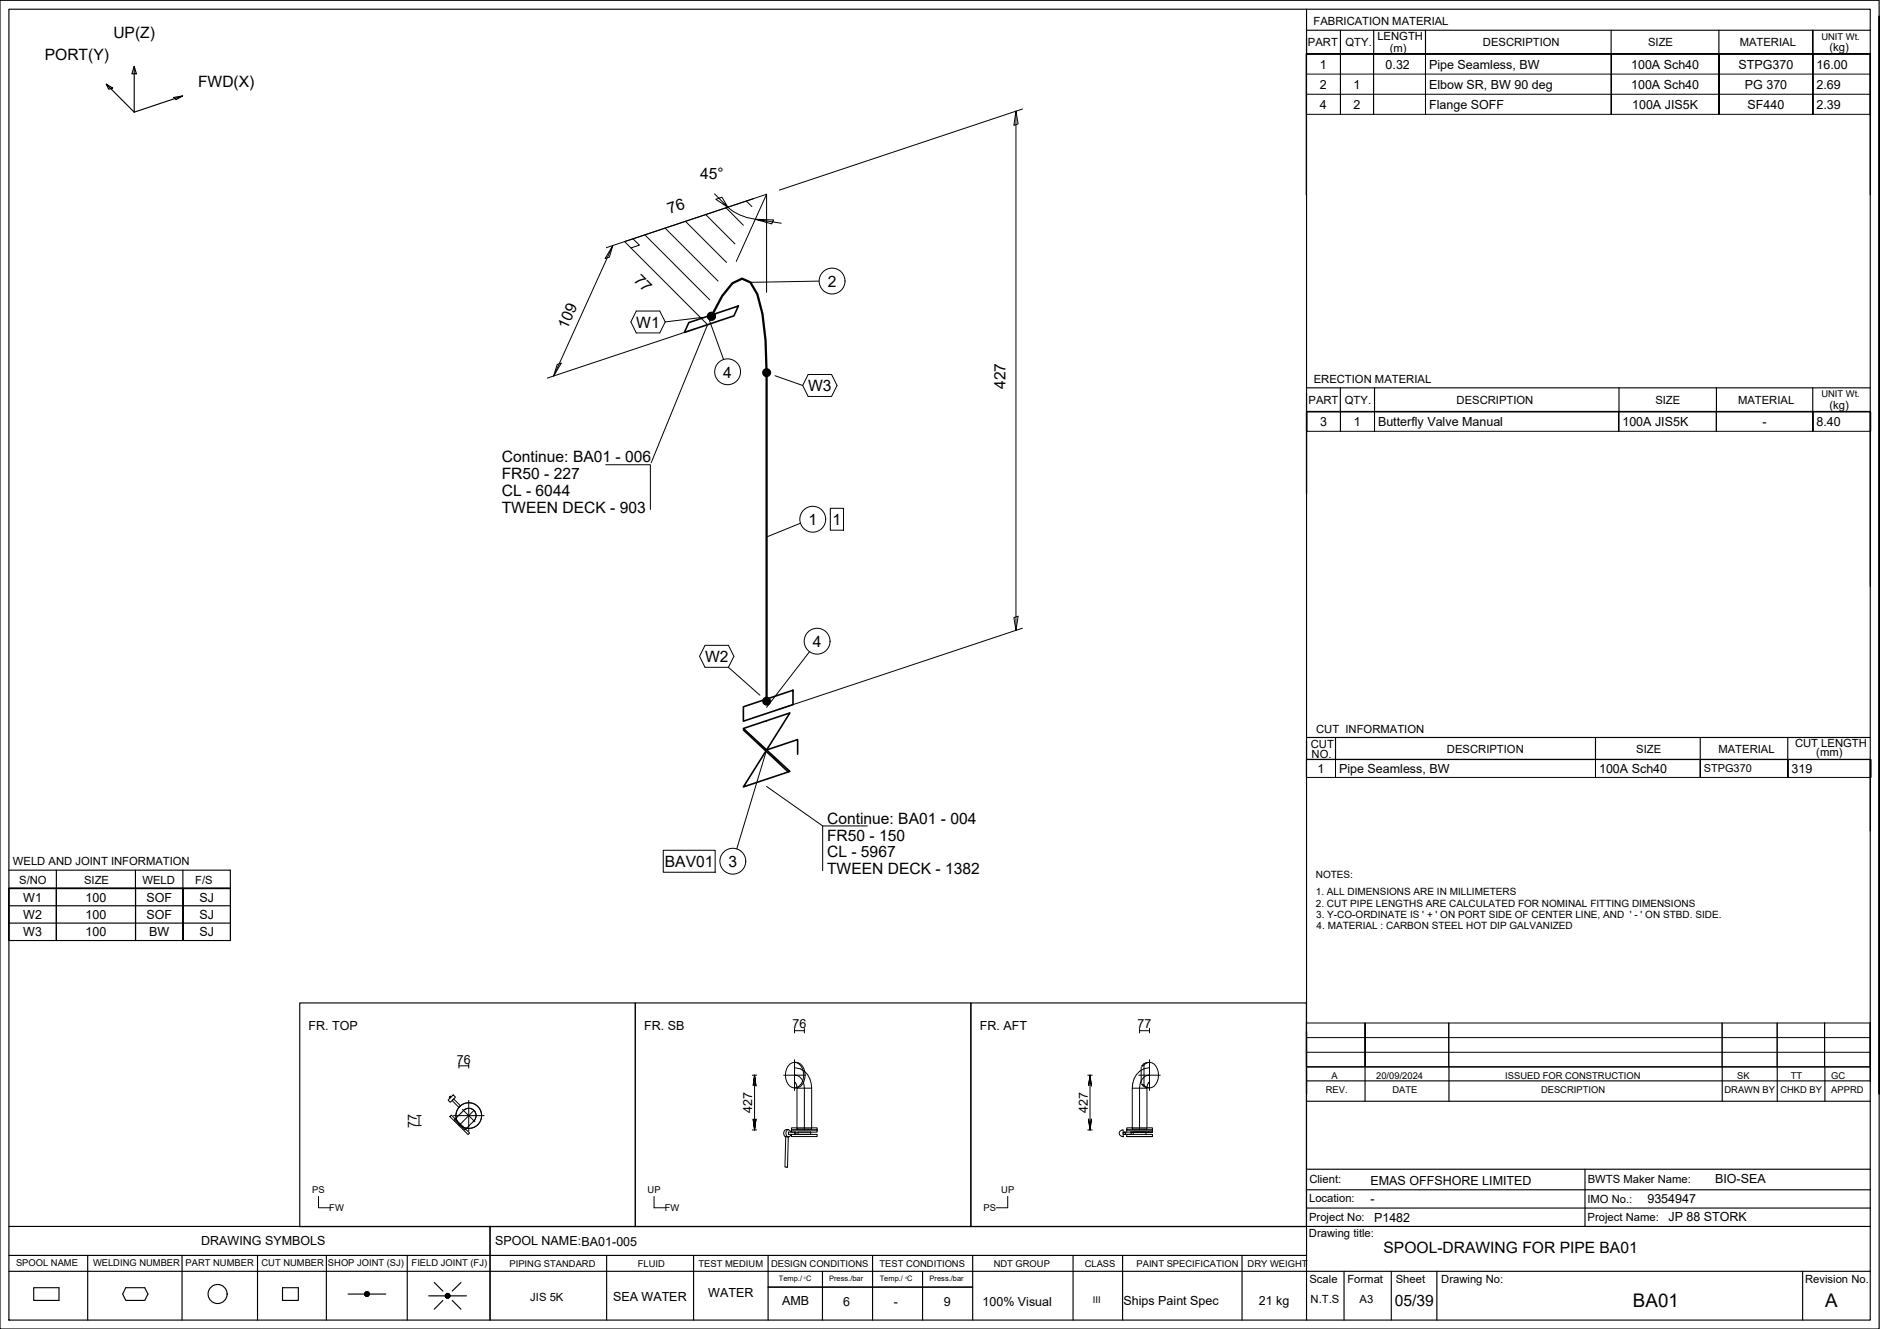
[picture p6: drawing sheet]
<svg xmlns="http://www.w3.org/2000/svg" width="420mm" height="297mm" viewBox="0 0 420 297" stroke-linecap="round" stroke-linejoin="round" font-family="sans-serif">
<g fill="none" stroke="#000" stroke-width=".22">
<path d="M292 12.1h126v13.5h-126zM292 16.6h126M292 12.1v13.5M299.6 12.1v13.5v-13.5M307 12.1v13.5v-13.5M318.6 12.1v13.5v-13.5M360.1 12.1v13.5v-13.5M384.2 12.1v13.5v-13.5M405.2 12.1v13.5v-13.5M418 12.1v13.5M227.1 24.9l.4 2.8-.9 .3zM227.1 24.9v116"/>
<path d="M228.5 24.4l-54.3 18.1M292 21.1h126M136.9 54.9l-.7 2.6-1 .3zM136.9 54.9l-13.2 29.1M141.5 53.4l1.4 1.4-1.9 .6M144.1 52.5l14.5 14.5M148.7 51l11.8 11.8M153.2 49.5l9.2 9.2M157.7 48l6.6 6.5M159.7 43.3l3 3-2.7-1.8 1.4-.4a7.6 7.6 0 0 0 5.5 4.5l5.6 1.4 .4-.8-4.1-.2 5.8 .9M162.3 46.4l3.8 3.9M166.8 44.9l1.2 1.3"/>
<path d="M168.5 44.4l-33 11M171.3 43.4l-31.7 10.6 18.5 18.6-12.6 30.8M171.3 43.4v21.9M171.3 43.4l-6.8 15M142.2 69.5h5.2l1.3 2.5-1.3 2.4h-5.2l-1.2-2.4zM155.3 73.5l-33 11M157 70.9l-8.3 1.1M158.6 71.6l3.1 8.8M183.1 62.8l-15.4 .3M124.5 81.5l1-.4-1.8 2.9zM173.2 84l6.2 2.2M180.6 83.7h5.2l1.3 2.5-1.3 2.4h-5.2l-1.2-2.4z"/>
<path d="M292 92.1h126.1v4.3h-126.1zM292.1 92.1v4.3M299.6 92.1v4.3v-4.3M307.2 92.1v4.3v-4.3M361.8 92.1v4.3v-4.3M383.6 92.1v4.3v-4.3M405.2 92.1v4.3v-4.3M418 92.1v4.3M135.4 103.9h10v10M178.9 117l-7.6 3M185.6 113.6h2.9v4.9h-2.9zM226.6 138l.9-.3-.4 3.2z"/>
<path d="M157.6 144.2h5.2l1.2 2.5-1.2 2.4h-5.2l-1.3-2.4zM162.8 149.1l7 6.3M180.9 145.7l-9.6 12.4M228.5 140.4l-54.3 18.1M171.3 175.8l12.6 8.8M171.3 167.6l-6.6 22.1M292 169.8v4h126.2v-4h-126.2v4M298.5 169.8v4v-4M356.6 169.8v4v-4M380 169.8v4v-4M399.6 169.8v4v-4M418 169.8v4"/>
<path d="M148.2 190h11.6v5h-11.6zM193.8 184.6h-9.9v10M102.6 238.2h2.2M102.6 237.7v1M104.8 237.7v1M176.6 237.8a1.78 1.78 0 0 1 2.7 1.1 3.4 3.4 0 0 1-1.2 4.2 2.06 2.06 0 0 1-2.5-2 3.5 3.5 0 0 1 1-3.3zM177.6 237.4a2.16 2.16 0 0 1 2.3 2.2 3.1 3.1 0 0 1-1.5 3.5l-.8 .1M177.6 229.9v1M177.6 236.9v6.8M177.6 230.4h2.2M177.7 238.7a4.2 4.2 0 0 1 3.7 4.5M179.8 229.9v1"/>
<path d="M254.7 229.9v1M254.7 230.4h2.2M255 238.5v3.6M255.9 237.8a1.74 1.74 0 0 1 2.7 1.1 3.3 3.3 0 0 1-1.2 4.2 1.52 1.52 0 0 1-1.7-.6v-4.4zM256.8 238.7a4.2 4.2 0 0 0-3.8 4.5M256.9 237.4l-.8 .1-1 .8 .6-.2M256.9 229.9v1M256.9 236.9v6.8M292 228.6h126v9.8h-126zM292 228.6v9.8M292 235.2h126M292 231.9h126"/>
<path d="M305.1 228.6v9.8v-9.8M323.8 228.6v9.8M384.9 228.6v9.8M397.2 228.6v9.8M407.8 228.6v9.8v-9.8M418 228.6v9.8M93.1 249.4h1M93.1 251.6h1M93.6 249.4v2.2M100.8 245.2l-.2 .1M100.9 249.2l4 4-.3 .4-4.1-4zM100.9 245.1h-.4v.4"/>
<path d="M101.3 244.7l.5 .5-1.2 1.2-.5-.5zM101.3 249.4h6.9M101.4 245.6l1.5 1.5-.3 .4-1.6-1.5zM102.9 251.2l-.3 .4M103.4 248l2.8 2.7M104.8 245.9v6.9M105.9 248.2l-3.2 3.2M105.9 250.5a1.64 1.64 0 0 0 0-2.3 1.64 1.64 0 0 0-2.3 0l-2 2.1 .4 .4 1.9 1.9 2-2.1M168.1 240.3h1M168.1 252.5h1M168.6 240.3l-.3 2.4 .3-2.4 .4 2.4zM168.6 240.3v12.2l.4-2.4-.4 2.4-.3-2.4 .3 2.4"/>
<path d="M175.1 240.3h4.9M176.2 254.1l-.2 6.8-.6-.1 .2-6.7h.6M176.2 252.5h-.5a.88 .88 0 0 0-.6 .7 .88 .88 0 0 0 .5 .9M176.7 253l-.5-.5a.88 .88 0 0 0-.6 .8 .88 .88 0 0 0 .6 .8l.3-.1 .2-.5M176.9 252.5h5.7v.5h-5.7zM176.9 253.5h5.7v.5h-5.7zM176.9 252.1h5.7v.4h-5.7zM177.7 240.3a2.61 2.61 0 0 1 2.1 2.9v9.3M177.7 241.9l.3 .5 .1 .8M177.7 253h-1.5v.5h.7M178.1 243.2h3.3v9.1h-3.3zM178.3 253h2.9v.5h-2.9z"/>
<path d="M243.1 240.3h1M243.1 252.5h1M243.3 250.1l.3 2.4 .3-2.4-.3 2.4zM243.6 240.3l-.3 2.4 .3-2.4 .3 2.4zM243.6 240.3v12.2M250.3 252.9l.7-.4v1.6l-.7-.4-.2-.4zM251.2 253h1.5l.1 .3-.1 .2h-1.5l.4-.2zM251.2 253l-.2 .1v.4h.2M251.8 252.1h5.8v.4h-5.8zM251.8 252.5h5.8v.5M251.8 254h5.8zM251.8 254v-.5h5.8v.5"/>
<path d="M251.8 252.5v.5M252.7 253h4.9zM253 243.2h3.3v9.1h-3.3zM253.3 253.5v-.5h2.8v.5M254.5 240.3h4.8M255.7 242.5l-.6-.2 1 .8 .8 .1M256.8 240.3a2.6 2.6 0 0 0-2.1 2.9v9.3M256.8 241.9l-.3 .5-.2 .8M71.2 267.4v2.5h2.6M146.2 267.4v2.5h2.6M225.2 267.4v2.5h-2.5"/>
<circle cx="186" cy="62.8" r="2.89"/>
<circle cx="162.6" cy="83.1" r="2.89"/>
<circle cx="181.6" cy="116.1" r="2.89"/>
<circle cx="182.6" cy="143.3" r="2.89"/>
<circle cx="163.8" cy="192.5" r="2.89"/>
<circle cx="104.8" cy="249.3" r="2.87"/>
<circle cx="177.8" cy="253.3" r=".22"/>
</g>
<g fill="none" stroke="#000" stroke-width=".25">
<path d="M0 .1h420v296.9h-420zM2 2.1h416v292.9h-416zM23.7 18.8l1.5 .9-.9 .2zM23.7 18.8l6.3 6.3M30 14.8l.5 1.7h-1zM30 14.8v10.3M292 2.1v292.9M292 6.8h126M299.6 6.8v5.3M307 6.8v5.3M318.6 6.8v5.3M360.1 6.8v5.3"/>
<path d="M384.2 6.8v5.3M405.1 6.8v5.3v-5.3M418 12.1h-126v31.5v-31.5h126v31.5M420 3.6v240.9v-240.9M38.8 21.8l2-.4-1.5 .9zM40.8 21.4l-10.8 3.7M292 92v18.3v-18.3h126zM292 86.7h126M299.6 86.7v5.3M307.2 86.7v5.3M361.8 86.7v5.3M383.6 86.7v5.3"/>
<path d="M405.1 86.7v5.2M418 92.1v38.9M292 169.7l126 .1v15.9M292 164.8h126M298.5 164.8v4.9M356.6 164.8v4.9M380 164.8v4.9M399.5 164.8v4.9M2 198.6h49.5v11.6h-49.5zM2 198.6v11.6M2 194.5h49.5v4.1h-49.5M12.6 198.6v11.6v-11.6"/>
<path d="M12.6 194.5v4.1M30.3 194.5v4.1M30.3 198.6v11.6v-11.6M40.9 194.5v4.1M40.9 198.6v11.6v-11.6M51.5 198.6h-49.5h49.5M51.5 198.6v11.6M2 206.3h49.5M2 202.4h49.5M67 224.2h75v50h-75zM142 224.2h75v50h-75zM217 224.2h75v50h-75z"/>
<path d="M292 230.6v13.9v-13.9M292 238.4h126M305.1 238.4v7.7M323.8 238.4v7.7M384.9 238.4v7.7M397.2 238.4v7.7M407.8 238.4v7.7M418 228.5v13.1M292 246.1h126M292 241.6h126M2 274.1h416M109.5 274.1v20.9"/>
<path d="M292 261.3h126M292 270h126M292 265.9h126M354.2 261.3v12.8M2 284.1h416M2 280.6h290M7.5 287.8h5.7v2.8h-5.7zM19.6 280.6v14.4M28.1 287.8h4.2l.8 1.4-.8 1.4h-4.2l-.7-1.4zM40.7 280.6v14.4M57.6 280.6v14.4M63.1 287.8h3.6v2.8h-3.6z"/>
<path d="M72.9 280.6v14.4M77.8 289.2h3.7M81.7 288.8l-.1 .2M81.9 288.7l-.4 .4M82 288.7l-.5 .6M82.1 288.7l-.6 .7M82.2 288.8l-.7 .6M82.3 288.8l-.7 .7M82.3 288.8l-.7 .8M82.4 288.9l-.7 .7M82.4 289l-.7 .7M82.5 289l-.7 .7"/>
<path d="M82.5 289.5l-.3 .2M82.5 289.1l-.6 .6M82.5 289.2l-.5 .5M82.5 289.3l-.4 .4M82.5 289.2h3.7M91 280.6v14.4M95.8 289.6h3.7M97 286.6l2 2M99 290.7l-2 1.9M99.9 289.1l-.3 .3M100 289.1l-.5 .5M100.1 289.1l-.6 .6"/>
<path d="M100.2 289.1l-.7 .7M100.2 289.2l-.6 .6M100.3 289.2l-.7 .7M100.4 289.2l-.7 .8M100.4 289.3l-.7 .7M100.5 289.4l-.7 .7M100.5 289.9l-.1 .1M100.5 289.5l-.6 .6M100.5 289.7l-.4 .4M100.6 289.6h3.6M100.6 289.6l-.6 .5M101.1 290.7l1.9 1.9"/>
<path d="M103 286.6l-1.9 2M135.6 280.6v14.4M155 280.6v14.4M171.7 287.7h45.7M171.7 280.6v14.4M183.8 284.1v10.9M195 280.6v14.4M206.2 284.1v10.9M217.4 280.6v14.4M239.8 280.6v14.4M250.9 280.7v14.3M277.6 280.6v14.4"/>
<path d="M300.4 284.1v10.9M310.9 284.1v10.9M321.1 284.1v10.9M402.9 284.1v10.9"/>
<circle cx="48.6" cy="289.2" r="2.13"/>
<circle cx="82" cy="289.2" r=".54"/>
<circle cx="100" cy="289.6" r=".54"/>
</g>
<path d="M153.9 72.1l11.1-3.7-1 2.2-11 3.7zM166.1 158l11.1-3.7v3.2l-11.1 3.7zM166.1 162.8l10.4-3.5-10.4 16.6 10.4-3.5zM166.1 163.1l10.1 9.4M171.3 167.6l7-2.3v3.3" fill="none" stroke="#000" stroke-width=".36"/>
<g fill="none" stroke="#000" stroke-width=".51">
<path d="M159 70.7l2.4-4.5 2.3-2.9 2.1-1 1.9 .8 1.5 2.7 1.2 4.3 .7 5.9 .2 7.3v73.4"/>
<circle cx="159" cy="70.7" r=".75"/>
<circle cx="159" cy="70.7" r=".37"/>
<circle cx="171.3" cy="83.3" r=".75"/>
<circle cx="171.3" cy="83.3" r=".37"/>
<circle cx="171.3" cy="156.7" r=".75"/>
<circle cx="171.3" cy="156.7" r=".37"/>
</g>
<path d="M182.9 59.7v6.2M159.5 80v6.2M178.5 113v6.2M185.4 113.4v5.3M179.5 140.2v6.2M148 189.9v5.2M160.7 189.4v6.2" fill="none" stroke="#fff" stroke-width=".22"/>
<g fill="#fff" stroke="#fff" stroke-width=".22">
<path d="M166.9 189.4l-6.2 6.2h6.2zM160.7 189.4h6.2l-6.2 6.2z"/>
<path d="M165.7 80l-6.2 6.2h6.2zM159.5 80h6.2l-6.2 6.2z"/>
<path d="M182.9 65.9h6.2v-6.2zM182.9 59.7h6.2l-6.2 6.2z"/>
<path d="M184.7 113l-6.2 6.2h6.2zM178.5 113h6.2l-6.2 6.2z"/>
<path d="M179.5 146.4h6.2v-6.2zM179.5 140.2h6.2l-6.2 6.2z"/>
<path d="M188.7 113.4l-3.3 5.3h3.3zM185.4 113.4h3.3l-3.3 5.3z"/>
<path d="M148 195.1h12v-5.2zM148 189.9h12l-12 5.2z"/>
</g>
<g font-size="4.2">
<text x="365" y="292.1">BA01</text>
<text x="407.9" y="292.1">A</text>
</g>
<g font-size="3.5">
<text x="25.3" y="8.5">UP(Z)</text>
<text x="10" y="13.5">PORT(Y)</text>
<text x="44.3" y="19.5">FWD(X)</text>
<text x="156.5" y="40.1">45°</text>
<text x="149.6" y="47.8" transform="rotate(-18 149.6 47.8)">76</text>
<text x="141.5" y="62.8" transform="rotate(45 141.5 62.8)">77</text>
<text x="185" y="64.1">2</text>
<text x="126.7" y="73.8" transform="rotate(-65 126.7 73.8)">109</text>
<text x="142.2" y="73.2">W1</text>
<text x="161.6" y="84.4">4</text>
<text x="180.6" y="87.4">W3</text>
<text x="224.7" y="87" transform="rotate(-90 224.7 87)">427</text>
<text x="112.1" y="107.1">FR50 - 227</text>
<text x="112.1" y="103.4">Continue: BA01 - 006</text>
<text x="112.1" y="110.9">CL - 6044</text>
<text x="112.1" y="114.6">TWEEN DECK - 903</text>
<text x="180.7" y="117.3">1</text>
<text x="186.1" y="117.3">1</text>
<text x="157.6" y="147.9">W2</text>
<text x="181.7" y="144.6">4</text>
<text x="184.8" y="184.1">Continue: BA01 - 004</text>
<text x="184.8" y="187.9">FR50 - 150</text>
<text x="184.8" y="191.6">CL - 5967</text>
<text x="148.6" y="193.7">BAV01</text>
<text x="162.8" y="193.7">3</text>
<text x="184.8" y="195.4">TWEEN DECK - 1382</text>
<text x="309.2" y="280.1">SPOOL-DRAWING FOR PIPE BA01</text>
<text x="311.7" y="291.8">05/39</text>
</g>
<g font-size="2.8">
<text x="295" y="15.3">1</text>
<text x="309.7" y="15.3">0.32</text>
<text x="319.4" y="15.3">Pipe Seamless, BW</text>
<text x="364.5" y="15.3">100A Sch40</text>
<text x="388.6" y="15.3">STPG370</text>
<text x="406" y="15.3">16.00</text>
<text x="295" y="19.8">2</text>
<text x="302.5" y="19.8">1</text>
<text x="319.4" y="19.8">Elbow SR, BW 90 deg</text>
<text x="364.5" y="19.8">100A Sch40</text>
<text x="390" y="19.8">PG 370</text>
<text x="406" y="19.8">2.69</text>
<text x="295" y="24.3">4</text>
<text x="302.5" y="24.3">2</text>
<text x="319.4" y="24.3">Flange SOFF</text>
<text x="364.8" y="24.3">100A JIS5K</text>
<text x="390.6" y="24.3">SF440</text>
<text x="406" y="24.3">2.39</text>
<text x="295.1" y="95.2">3</text>
<text x="302.6" y="95.2">1</text>
<text x="308" y="95.2">Butterfly Valve Manual</text>
<text x="362.6" y="95.2">100A JIS5K</text>
<text x="393.9" y="95.2">-</text>
<text x="406" y="95.2">8.40</text>
<text x="294.4" y="172.7">1</text>
<text x="299.3" y="172.7">Pipe Seamless, BW</text>
<text x="357.4" y="172.7">100A Sch40</text>
<text x="400.4" y="172.7">319</text>
<text x="5.2" y="201.5">W1</text>
<text x="19.1" y="201.5">100</text>
<text x="32.7" y="201.5">SOF</text>
<text x="44.6" y="201.5">SJ</text>
<text x="5.2" y="205.4">W2</text>
<text x="5.2" y="209.3">W3</text>
<text x="19.1" y="205.4">100</text>
<text x="19.1" y="209.3">100</text>
<text x="32.7" y="205.4">SOF</text>
<text x="33.3" y="209.3">BW</text>
<text x="44.6" y="205.4">SJ</text>
<text x="44.6" y="209.3">SJ</text>
<text x="69" y="230.2">FR. TOP</text>
<text x="144" y="230.2">FR. SB</text>
<text x="177.1" y="229.9">76</text>
<text x="219" y="230.2">FR. AFT</text>
<text x="254.2" y="229.9">77</text>
<text x="102.1" y="237.7">76</text>
<text x="168.1" y="248.8" transform="rotate(-90 168.1 248.8)">427</text>
<text x="243.1" y="248.8" transform="rotate(-90 243.1 248.8)">427</text>
<text x="93.1" y="252" transform="rotate(-90 93.1 252)">77</text>
<text x="306.3" y="265">EMAS OFFSHORE LIMITED</text>
<text x="306.3" y="268.8">-</text>
<text x="368.2" y="268.9">9354947</text>
<text x="383.3" y="264.4">BIO-SEA</text>
<text x="307.1" y="273.1">P1482</text>
<text x="372.9" y="273">JP 88 STORK</text>
<text x="45" y="278.2">DRAWING SYMBOLS</text>
<text x="110.6" y="278.3">SPOOL NAME:BA01-005</text>
<text x="137" y="290.8">SEA WATER</text>
<text x="158.3" y="290">WATER</text>
<text x="174.8" y="291.7">AMB</text>
<text x="188.5" y="291.9">6</text>
<text x="199.7" y="291.9">-</text>
<text x="210.9" y="291.8">9</text>
<text x="219.6" y="291.9">100% Visual</text>
<text x="251.1" y="291.7">Ships Paint Spec</text>
<text x="281.3" y="291.7">21 kg</text>
</g>
<g font-size="2.5">
<text x="293.6" y="5.7">FABRICATION MATERIAL</text>
<text x="292.3" y="10.3">PART</text>
<text x="300.7" y="10.3">QTY.</text>
<text x="307.8" y="8.9">LENGTH</text>
<text x="310.6" y="11.5">(m)</text>
<text x="331.4" y="10.3">DESCRIPTION</text>
<text x="368.3" y="10.3">SIZE</text>
<text x="388.8" y="10.3">MATERIAL</text>
<text x="408.9" y="11.4">(kg)</text>
<text x="293.6" y="85.7">ERECTION MATERIAL</text>
<text x="292.4" y="90.2">PART</text>
<text x="300.6" y="90.2">QTY.</text>
<text x="325.5" y="90.2">DESCRIPTION</text>
<text x="370" y="90.2">SIZE</text>
<text x="388.4" y="90.2">MATERIAL</text>
<text x="408.9" y="91.3">(kg)</text>
<text x="292.9" y="167.2">CUT</text>
<text x="294.1" y="163.9">CUT INFORMATION</text>
<text x="401.2" y="167">CUT LENGTH</text>
<text x="293.1" y="169.4">NO.</text>
<text x="323.4" y="168.3">DESCRIPTION</text>
<text x="365.7" y="168.3">SIZE</text>
<text x="384" y="168.3">MATERIAL</text>
<text x="405.9" y="169">(mm)</text>
<text x="2.9" y="193.4">WELD AND JOINT INFORMATION</text>
<text x="4.3" y="197.5">S/NO</text>
<text x="18.8" y="197.5">SIZE</text>
<text x="31.9" y="197.5">WELD</text>
<text x="43.6" y="197.5">F/S</text>
<text x="292.6" y="268.6">Location:</text>
<text x="292.6" y="264.5">Client:</text>
<text x="354.8" y="268.9">IMO No.:</text>
<text x="354.9" y="264.3">BWTS Maker Name:</text>
<text x="292.6" y="272.8">Project No:</text>
<text x="354.8" y="272.8">Project Name:</text>
<text x="292.5" y="276.4">Drawing title:</text>
<text x="292.7" y="286.7">Scale</text>
<text x="301.1" y="286.7">Format</text>
<text x="311.9" y="286.7">Sheet</text>
<text x="322.1" y="286.7">Drawing No:</text>
<text x="403.4" y="286.7">Revision No.</text>
<text x="118.5" y="290.8">JIS 5K</text>
<text x="292.9" y="291.3">N.T.S</text>
<text x="303.9" y="291.3">A3</text>
</g>
<text font-size="2.4" x="380.8" y="172.6">STPG370</text>
<g font-size="2.2">
<text x="294.1" y="196.3">NOTES:</text>
<text x="294.1" y="200">1. ALL DIMENSIONS ARE IN MILLIMETERS</text>
<text x="294.1" y="202.7">2. CUT PIPE LENGTHS ARE CALCULATED FOR NOMINAL FITTING DIMENSIONS</text>
<text x="294.2" y="205.1">3. Y-CO-ORDINATE IS ' + ' ON PORT SIDE OF CENTER LINE, AND ' - ' ON STBD. SIDE.</text>
<text x="294.3" y="207.7">4. MATERIAL : CARBON STEEL HOT DIP GALVANIZED</text>
</g>
<g font-size="2.1">
<text x="407.1" y="8.9">UNIT Wt.</text>
<text x="407.1" y="88.8">UNIT Wt.</text>
<text x="296.3" y="244.4">REV.</text>
<text x="297.6" y="241.2">A</text>
<text x="307.6" y="241.2">20/09/2024</text>
<text x="311.2" y="244.4">DATE</text>
<text x="336.4" y="241.2">ISSUED FOR CONSTRUCTION</text>
<text x="344.4" y="244.4">DESCRIPTION</text>
<text x="385.4" y="244.4">DRAWN BY</text>
<text x="388.3" y="241.2">SK</text>
<text x="397.9" y="244.4">CHKD BY</text>
<text x="400.2" y="241.2">TT</text>
<text x="409.3" y="244.4">APPRD</text>
<text x="409.3" y="241.2">GC</text>
<text x="69.8" y="266.7">PS</text>
<text x="144.7" y="266.7">UP</text>
<text x="223.8" y="266.7">UP</text>
<text x="73.6" y="270.7">FW</text>
<text x="148.6" y="270.7">FW</text>
<text x="219.8" y="270.7">PS</text>
<text x="3.6" y="283">SPOOL NAME</text>
<text x="20.8" y="282.9">WELDING NUMBER</text>
<text x="41.5" y="282.9">PART NUMBER</text>
<text x="58.4" y="282.9">CUT NUMBER</text>
<text x="73.3" y="282.9">SHOP JOINT (SJ)</text>
<text x="92" y="283">FIELD JOINT (FJ)</text>
<text x="113.9" y="283.1">PIPING STANDARD</text>
<text x="142.6" y="283.1">FLUID</text>
<text x="156.1" y="283.1">TEST MEDIUM</text>
<text x="172.3" y="283.1">DESIGN CONDITIONS</text>
<text x="196.6" y="283.1">TEST CONDITIONS</text>
<text x="222.1" y="283.1">NDT GROUP</text>
<text x="242.4" y="283.1">CLASS</text>
<text x="254" y="283.1">PAINT SPECIFICATION</text>
<text x="278.8" y="283.1">DRY WEIGHT</text>
<text x="244.2" y="291.3">III</text>
</g>
<g font-size="1.7">
<text x="174.1" y="286.4">Temp./ C</text>
<text x="185.3" y="286.4">Press./bar</text>
<text x="196.6" y="286.4">Temp./ C</text>
<text x="207.8" y="286.4">Press./bar</text>
</g>
<g font-size=".7">
<text x="179.7" y="285.8">0</text>
<text x="202.4" y="285.8">0</text>
</g>
</svg>
